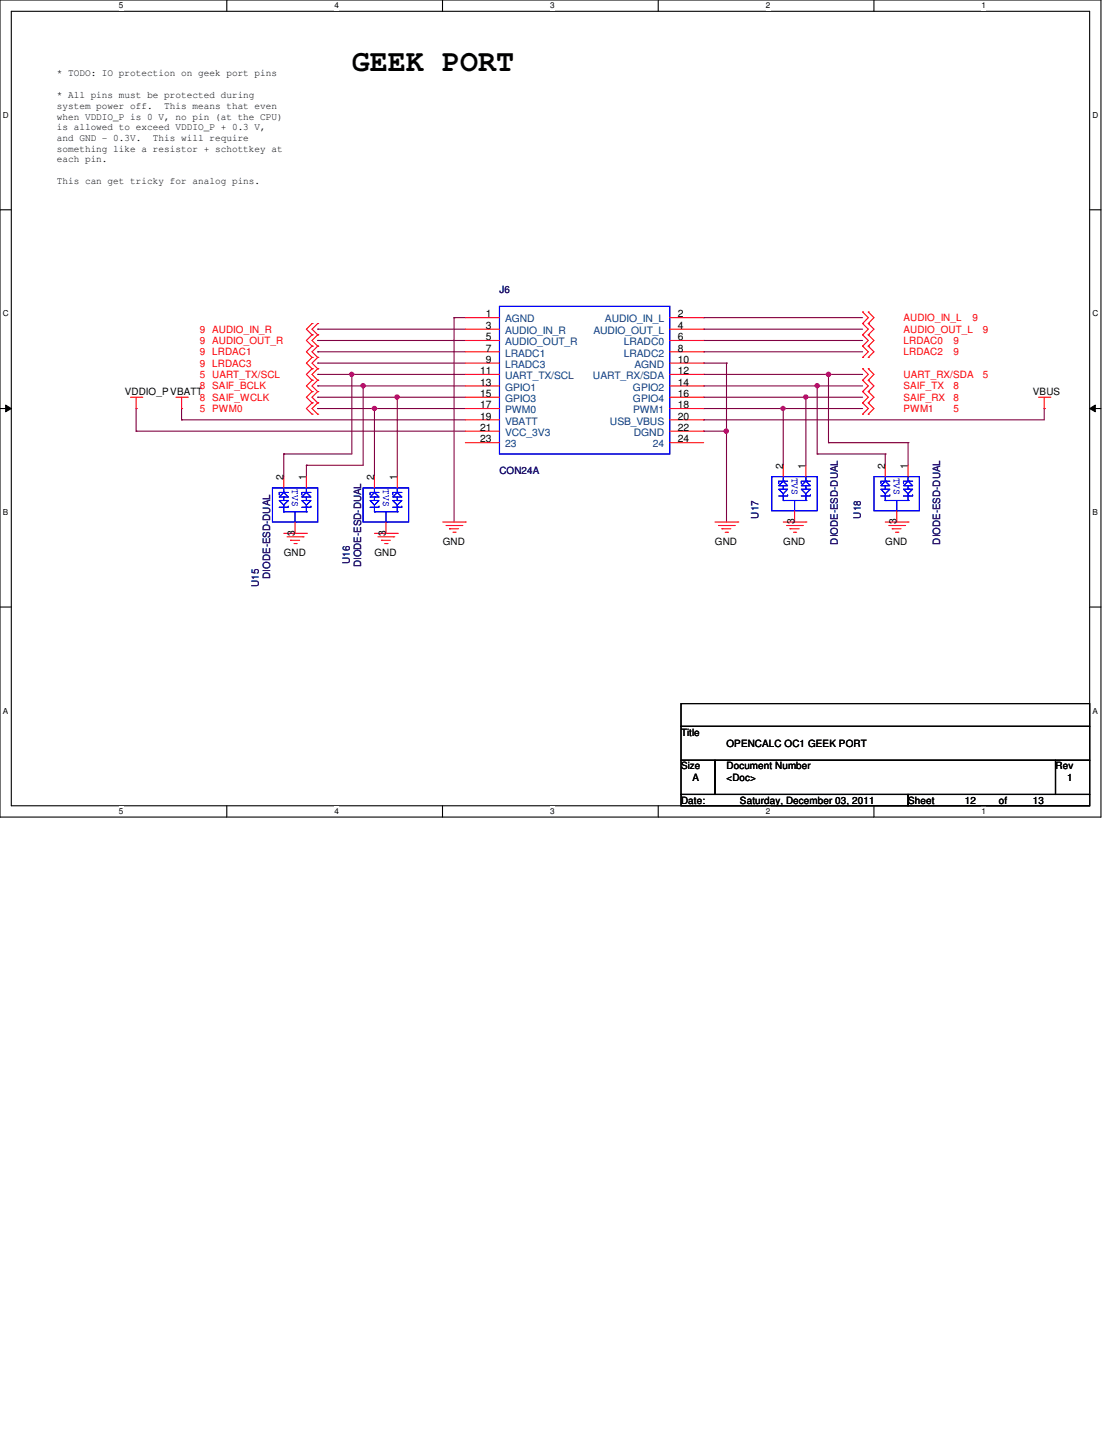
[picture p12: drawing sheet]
<svg xmlns="http://www.w3.org/2000/svg" width="216mm" height="279mm" viewBox="0 0 216 279" stroke-linecap="round" stroke-linejoin="round" font-family="sans-serif">
<path d="M0 0h214.3v159.1h-214.3zM2.2 2.2h209.9v154.7h-209.9z" fill="none" stroke="#000" stroke-width=".21"/>
<g fill="#fff">
<path d="M23.2 .2h.8v1.8h-.8z"/>
<path d="M23.2 157.1h.8v1.8h-.8z"/>
</g>
<path d="M44.2 0v2.2M44.2 156.9v2.2" fill="none" stroke="#000" stroke-width=".21"/>
<g fill="#fff">
<path d="M65.1 .2h.9v1.8h-.9z"/>
<path d="M65.1 157.1h.9v1.8h-.9z"/>
</g>
<path d="M86.1 0v2.2M86.1 156.9v2.2" fill="none" stroke="#000" stroke-width=".21"/>
<g fill="#fff">
<path d="M107.1 .2h.9v1.8h-.9z"/>
<path d="M107.1 157.1h.9v1.8h-.9z"/>
</g>
<path d="M128.1 0v2.2M128.1 156.9v2.2" fill="none" stroke="#000" stroke-width=".21"/>
<g fill="#fff">
<path d="M149.1 .2h.9v1.8h-.9z"/>
<path d="M149.1 157.1h.9v1.8h-.9z"/>
</g>
<path d="M170.1 0v2.2M170.1 156.9v2.2" fill="none" stroke="#000" stroke-width=".21"/>
<g fill="#fff">
<path d="M191.1 .2h.9v1.8h-.9z"/>
<path d="M191.1 157.1h.9v1.8h-.9z"/>
<path d="M.6 21.5h1.1v1.8h-1.1z"/>
<path d="M212.7 21.5h1.1v1.8h-1.1z"/>
<path d="M.6 60.2h1.1v1.7h-1.1z"/>
<path d="M212.7 60.2h1.1v1.7h-1.1z"/>
</g>
<path d="M0 40.9h2.2M212.1 40.9h2.2" fill="none" stroke="#000" stroke-width=".21"/>
<g fill="#fff">
<path d="M.6 98.8h1v1.8h-1z"/>
<path d="M212.7 98.8h1v1.8h-1z"/>
</g>
<path d="M0 79.5h2.2M212.1 79.5h2.2" fill="none" stroke="#000" stroke-width=".21"/>
<path d="M1.1 78.9l1.1 .6-1.1 .7zM212.1 79.5l1.1-.6v1.3z" fill="#000"/>
<path d="M1.1 78.9l1.1 .6-1.1 .7zM212.1 79.5l1.1-.6v1.3z" fill="none" stroke="#000" stroke-width=".19"/>
<g fill="#fff">
<path d="M.6 137.5h1v1.8h-1z"/>
<path d="M212.7 137.5h1v1.8h-1z"/>
</g>
<path d="M0 118.2h2.2M212.1 118.2h2.2" fill="none" stroke="#000" stroke-width=".21"/>
<path d="M88.4 61.8h.1M88.4 61.8v39.8M88.4 61.8h2.2M137 70.7h.1M137 70.7h4.4M141.4 83.9h.1M141.4 83.9v17.7" fill="none" stroke="#800040" stroke-width=".21"/>
<circle cx="141.4" cy="83.9" r=".43" fill="#f0f"/>
<circle cx="141.4" cy="83.9" r=".43" fill="none" stroke="#f0f" stroke-width=".21"/>
<path d="M137 61.8h.1M137 64.1h.1M137 66.3h.1M137 68.5h.1M137 61.8h30.9M137 64.1h30.9M137 66.3h30.9M137 68.5h30.9M161.3 72.9h.1M161.3 72.9h6.6" fill="none" stroke="#800040" stroke-width=".21"/>
<circle cx="161.3" cy="72.9" r=".43" fill="#f0f"/>
<circle cx="161.3" cy="72.9" r=".43" fill="none" stroke="#f0f" stroke-width=".21"/>
<path d="M159.1 75.1h.1M159.1 75.1h8.8" fill="none" stroke="#800040" stroke-width=".21"/>
<circle cx="159.1" cy="75.1" r=".43" fill="#f0f"/>
<circle cx="159.1" cy="75.1" r=".43" fill="none" stroke="#f0f" stroke-width=".21"/>
<g fill="none" stroke="#800040" stroke-width=".21">
<path d="M61.8 64.1h.1M61.8 66.3h.1M61.8 68.5h.1M61.8 70.7h.1M61.8 64.1h28.8M61.8 66.3h28.8M61.8 68.5h28.8M61.8 70.7h28.8M68.5 72.9h.1M68.5 72.9h22.1M152.5 79.5h.1M152.5 79.5h15.4"/>
<path d="M156.9 77.3h.1M156.9 77.3h11M137 81.7h.1M137 81.7h66.3"/>
</g>
<circle cx="68.5" cy="72.9" r=".42" fill="#f0f"/>
<circle cx="68.5" cy="72.9" r=".42" fill="none" stroke="#f0f" stroke-width=".21"/>
<path d="M70.7 75.1h.1M70.7 75.1h19.9" fill="none" stroke="#800040" stroke-width=".21"/>
<circle cx="70.7" cy="75.1" r=".43" fill="#f0f"/>
<circle cx="70.7" cy="75.1" r=".43" fill="none" stroke="#f0f" stroke-width=".21"/>
<path d="M77.3 77.3h.1M77.3 77.3h13.3" fill="none" stroke="#800040" stroke-width=".21"/>
<circle cx="77.3" cy="77.3" r=".43" fill="#f0f"/>
<circle cx="77.3" cy="77.3" r=".43" fill="none" stroke="#f0f" stroke-width=".21"/>
<path d="M72.9 79.5h.1M72.9 79.5h17.7" fill="none" stroke="#800040" stroke-width=".21"/>
<circle cx="72.9" cy="79.5" r=".42" fill="#f0f"/>
<circle cx="72.9" cy="79.5" r=".42" fill="none" stroke="#f0f" stroke-width=".21"/>
<g fill="none" stroke="#800040" stroke-width=".21">
<path d="M26.5 79.5h.1M26.5 79.5v4.4M35.3 79.5h.1M35.3 79.5v2.2M61.8 79.5h.1M61.8 77.3h.1M61.8 79.5h11.1M61.8 77.3h15.5M72.9 79.5h.1M72.9 79.5v13.3M77.3 77.3h.1M77.3 77.3v15.5"/>
<path d="M141.4 70.7h.1M141.4 70.7v13.2h-4.4M152.5 79.5h.1M152.5 79.5v11.1M203.3 79.5h.1M203.3 79.5v2.2M26.5 83.9h.1M26.5 83.9h64.1M35.3 81.7h.1M35.3 81.7h55.3M137 83.9h.1"/>
</g>
<circle cx="152.5" cy="79.5" r=".42" fill="#f0f"/>
<circle cx="152.5" cy="79.5" r=".42" fill="none" stroke="#f0f" stroke-width=".21"/>
<path d="M137 79.5h.1M137 79.5h15.5M156.9 77.3h.1M156.9 77.3v13.3" fill="none" stroke="#800040" stroke-width=".21"/>
<circle cx="156.9" cy="77.3" r=".42" fill="#f0f"/>
<circle cx="156.9" cy="77.3" r=".42" fill="none" stroke="#f0f" stroke-width=".21"/>
<g fill="none" stroke="#800040" stroke-width=".21">
<path d="M61.8 75.1h.1M61.8 72.9h.1M61.8 75.1h8.9M61.8 72.9h6.7M68.5 72.9h.1M68.5 72.9v15.5h-13.3M70.7 75.1h.1M70.7 75.1v15.5h-11.1M137 77.3h.1M137 75.1h.1M137 72.9h.1M137 77.3h19.9"/>
<path d="M137 75.1h22.1M137 72.9h24.3M159.1 75.1h.1M159.1 75.1v13.3M161.3 72.9h.1M161.3 72.9v13.3M55.2 88.4h.1M55.2 88.4v4.4M59.6 90.6h.1M59.6 90.6v2.2M159.1 88.4h.1M159.1 88.4h13.2"/>
<path d="M161.3 86.2h.1M161.3 86.2h15.5M172.3 88.4h.1M172.3 88.4v2.2M176.8 86.2h.1M176.8 86.2v4.4"/>
</g>
<g fill="none" stroke="#f00" stroke-width=".21">
<path d="M25.4 77.3h2.2M26.5 79.5h.1M26.5 77.3v2.2M27.6 77.3h.1M34.2 77.3h2.2M35.3 79.5h.1M35.3 77.3v2.2M36.4 77.3h.1M60.7 65.2h.1M60.7 63h.1M60.7 67.4h.1M60.7 69.6h.1"/>
<path d="M60.7 71.8h.1M60.7 74h.1M60.7 76.2h.1M60.7 78.4h.1M60.7 63l-1.1 1.1 1.1 1.1M60.7 65.2l-1.1 1.1 1.1 1.1M60.7 67.4l-1.1 1.1 1.1 1.1M60.7 69.6l-1.1 1.1 1.1 1.1M60.7 71.8l-1.1 1.1 1.1 1.1M60.7 74l-1.1 1.1 1.1 1.1M60.7 76.2l-1.1 1.1 1.1 1.1M60.7 78.4l-1.1 1.1 1.1 1.1"/>
<path d="M61.8 65.2h.1M61.8 63h.1M61.8 67.4h.1M61.8 69.6h.1M61.8 71.8h.1M61.8 74h.1M61.8 76.2h.1M61.8 78.4h.1M61.8 63l-1.1 1.1 1.1 1.1M61.8 65.2l-1.1 1.1 1.1 1.1M61.8 67.4l-1.1 1.1 1.1 1.1M61.8 69.6l-1.1 1.1 1.1 1.1"/>
<path d="M61.8 71.8l-1.1 1.1 1.1 1.1M61.8 74l-1.1 1.1 1.1 1.1M61.8 76.2l-1.1 1.1 1.1 1.1M61.8 78.4l-1.1 1.1 1.1 1.1M90.6 77.3h6.6M90.6 61.8h6.6M90.6 64.1h6.6M90.6 66.3h6.6M90.6 68.5h6.6M90.6 70.7h6.6M90.6 72.9h6.6M90.6 75.1h6.6"/>
<path d="M90.6 79.5h6.6M130.4 77.3h6.6M130.4 61.8h6.6M130.4 64.1h6.6M130.4 66.3h6.6M130.4 68.5h6.6M130.4 70.7h6.6M130.4 72.9h6.6M130.4 75.1h6.6M130.4 79.5h6.6M167.9 63h.1M167.9 60.7h.1"/>
<path d="M167.9 65.2h.1M167.9 67.4h.1M167.9 69.6h.1M167.9 74h.1M167.9 71.8h.1M167.9 76.2h.1M167.9 78.4h.1M167.9 60.7l1.1 1.1-1.1 1.2M167.9 63l1.1 1.1-1.1 1.1M167.9 65.2l1.1 1.1-1.1 1.1M167.9 67.4l1.1 1.1-1.1 1.1M167.9 71.8l1.1 1.1-1.1 1.1"/>
<path d="M167.9 74l1.1 1.1-1.1 1.1M167.9 76.2l1.1 1.1-1.1 1.1M167.9 78.4l1.1 1.1-1.1 1.1M169 63h.1M169 60.7h.1M169 65.2h.1M169 67.4h.1M169 69.6h.1M169 74h.1M169 71.8h.1M169 76.2h.1M169 78.4h.1"/>
<path d="M169 60.7l1.1 1.1-1.1 1.2M169 63l1.1 1.1-1.1 1.1M169 65.2l1.1 1.1-1.1 1.1M169 67.4l1.1 1.1-1.1 1.1M169 71.8l1.1 1.1-1.1 1.1M169 74l1.1 1.1-1.1 1.1M169 76.2l1.1 1.1-1.1 1.1M169 78.4l1.1 1.1-1.1 1.1M202.2 77.3h2.2M203.3 79.5h.1M203.3 77.3v2.2M204.4 77.3h.1"/>
<path d="M55.2 92.8v2.2M59.6 92.8v2.2M60.7 80.6h.1M61.8 80.6h.1M72.9 92.8v2.2M77.3 92.8v2.2M90.6 81.7h6.6M90.6 83.9h6.6M90.6 86.2h6.6M130.4 81.7h6.6M130.4 83.9h6.6M130.4 86.2h6.6"/>
<path d="M152.5 90.6v2.2M154.7 99.4v2.2M156.9 90.6v2.2M167.9 80.6h.1M169 80.6h.1M172.3 90.6v2.2M174.6 99.4v2.2M176.8 90.6v2.2M55.2 103.8h4.4M55.9 104.5h3.1M56.6 105.2h.1M56.6 105.2h1.7"/>
<path d="M57.2 105.8h.5M57.4 101.6v2.2M57.7 105.8h.1M59 104.5h.1M59.6 103.8h.1M72.9 103.8h4.4M73.6 104.5h3.1M74.3 105.2h.1M74.3 105.2h1.7M74.9 105.8h.5M75.1 101.6v2.2M75.4 105.8h.1"/>
<path d="M76.7 104.5h.1M77.3 103.8h.1M86.2 101.6h4.4M86.8 102.3h3.1M87.5 103h.1M87.5 103h1.8M88.2 103.6h.4M88.6 103.6h.1M89.9 102.3h.1M90.6 101.6h.1M139.2 101.6h4.4M139.9 102.3h3.1"/>
<path d="M140.5 103h.1M140.5 103h1.8M141.2 103.6h.4M141.6 103.6h.1M143 102.3h.1M143.6 101.6h.1M152.5 101.6h4.4M153.1 102.3h3.1M153.8 103h.1M153.8 103h1.8M154.5 103.6h.4M154.9 103.6h.1"/>
<path d="M156.2 102.3h.1M156.9 101.6h.1M172.3 101.6h4.5M173 102.3h3.1M173.7 103h.1M173.7 103h1.7M174.3 103.6h.5M174.8 103.6h.1M176.1 102.3h.1M176.8 101.6h.1"/>
</g>
<path d="M132.6 137h79.5v4.4h-79.5zM132.6 141.4h79.5v6.6h-79.5zM132.6 148h6.6v6.7h-6.6zM132.6 154.7h44.2v2.2h-44.2zM139.2 148h66.3v6.7h-66.3zM176.8 154.7h35.3v2.2h-35.3zM205.5 148h6.6v6.7h-6.6z" fill="none" stroke="#000" stroke-width=".21"/>
<g fill="none" stroke="#00f" stroke-width=".21">
<path d="M97.2 59.6h33.2v28.8h-33.2zM53 95h8.8v6.6h-8.8zM55.2 95.9l.9 .9h-1.7zM55.2 98.3l-.8-.8h1.7l-.9 .8v1.4M55.2 96.8h.1M55.2 95.9h.1M55.2 99.7h.1M55.2 99.7h4.4M55.2 95v.9M55.2 96.8v.7M56.1 98.6v.2h-1.7M56.1 95.9h-1.7v.5"/>
<path d="M57.4 99.7v1.9M59.6 95.9l.9 .9h-1.7zM59.6 98.3l-.8-.8h1.7l-.9 .8v.5M59.6 97.5h.1M59.6 95.9h.1M59.6 99.7h.1M59.6 98.8h.1M59.6 95v.9M59.6 96.8v.7M59.6 98.8v.9M60.5 95.9h-1.7v.5M60.5 98.6v.2h-1.7"/>
<path d="M70.7 95h8.8v6.6h-8.8zM72.9 95.9l.9 .9h-1.7zM72.9 98.3l-.8-.8h1.7l-.9 .8v1.4M72.9 96.8h.1M72.9 95.9h.1M72.9 99.7h.1M72.9 95v.9M72.9 96.8v.7M72.9 99.7h4.4M73.8 98.6v.2h-1.7M73.8 95.9h-1.7v.5M75.1 99.7v1.9"/>
<path d="M77.3 95.9l.9 .9h-1.7zM77.3 98.3l-.8-.8h1.7l-.9 .8v.5M77.3 97.5h.1M77.3 95.9h.1M77.3 99.7h.1M77.3 98.8h.1M77.3 95v.9M77.3 96.8v.7M77.3 98.8v.9M78.2 95.9h-1.7v.5M78.2 98.6v.2h-1.7M150.2 92.8h8.9v6.6h-8.9z"/>
<path d="M152.5 93.7l.8 .9h-1.7zM152.5 96.1l-.9-.8h1.7l-.8 .8v1.4M152.5 94.6h.1M152.5 93.7h.1M152.5 97.5h.1M152.5 97.5h4.4M152.5 92.8v.9M152.5 94.6v.7M153.3 96.4v.2h-1.7M153.3 93.7h-1.7v.4M154.7 99.4h.1M154.7 97.5v1.9"/>
<path d="M156.9 93.7l.9 .9h-1.8zM156.9 96.1l-.9-.8h1.8l-.9 .8v.5M156.9 95.3h.1M156.9 93.7h.1M156.9 97.5h.1M156.9 96.6h.1M156.9 92.8v.9M156.9 94.6v.7M156.9 96.6v.9M157.8 93.7h-1.8v.4M157.8 96.4v.2h-1.8M170.1 92.8h8.9v6.6h-8.9z"/>
<path d="M172.3 93.7l.9 .9h-1.7zM172.3 96.1l-.8-.8h1.7l-.9 .8v1.4M172.3 94.6h.1M172.3 93.7h.1M172.3 97.5h.1M172.3 92.8v.9M172.3 94.6v.7M172.3 97.5h4.5M173.2 96.4v.2h-1.7M173.2 93.7h-1.7v.4M174.6 99.4h.1M174.6 97.5v1.9"/>
<path d="M176.8 93.7l.9 .9h-1.8zM176.8 96.1l-.9-.8h1.8l-.9 .8v.5M176.8 95.3h.1M176.8 93.7h.1M176.8 97.5h.1M176.8 96.6h.1M176.8 92.8v.9M176.8 94.6v.7M176.8 96.6v.9M177.7 93.7h-1.8v.4M177.7 96.4v.2h-1.8M57.4 101.6h.1"/>
<path d="M75.1 101.6h.1"/>
</g>
<circle cx="141.4" cy="83.9" r=".43" fill="#f0f"/>
<circle cx="141.4" cy="83.9" r=".43" fill="none" stroke="#f0f" stroke-width=".21"/>
<circle cx="161.3" cy="72.9" r=".43" fill="#f0f"/>
<circle cx="161.3" cy="72.9" r=".43" fill="none" stroke="#f0f" stroke-width=".21"/>
<circle cx="159.1" cy="75.1" r=".43" fill="#f0f"/>
<circle cx="159.1" cy="75.1" r=".43" fill="none" stroke="#f0f" stroke-width=".21"/>
<circle cx="68.5" cy="72.9" r=".42" fill="#f0f"/>
<circle cx="68.5" cy="72.9" r=".42" fill="none" stroke="#f0f" stroke-width=".21"/>
<circle cx="70.7" cy="75.1" r=".43" fill="#f0f"/>
<circle cx="70.7" cy="75.1" r=".43" fill="none" stroke="#f0f" stroke-width=".21"/>
<circle cx="77.3" cy="77.3" r=".43" fill="#f0f"/>
<circle cx="77.3" cy="77.3" r=".43" fill="none" stroke="#f0f" stroke-width=".21"/>
<circle cx="72.9" cy="79.5" r=".42" fill="#f0f"/>
<circle cx="72.9" cy="79.5" r=".42" fill="none" stroke="#f0f" stroke-width=".21"/>
<circle cx="152.5" cy="79.5" r=".42" fill="#f0f"/>
<circle cx="152.5" cy="79.5" r=".42" fill="none" stroke="#f0f" stroke-width=".21"/>
<circle cx="156.9" cy="77.3" r=".42" fill="#f0f"/>
<circle cx="156.9" cy="77.3" r=".42" fill="none" stroke="#f0f" stroke-width=".21"/>
<text font-size="5.9" x="68.5" y="13.8">GEEK PORT</text>
<g font-size="2">
<text x="94.6" y="61.8">1</text>
<text x="94.6" y="64.1">3</text>
<text x="132" y="61.8">2</text>
<text x="132" y="64.1">4</text>
<text x="94.6" y="66.3">5</text>
<text x="94.6" y="68.5">7</text>
<text x="94.6" y="70.7">9</text>
<text x="132" y="66.3">6</text>
<text x="132" y="68.5">8</text>
<text x="132" y="70.7">10</text>
<text x="93.5" y="72.9">11</text>
<text x="93.5" y="75.1">13</text>
<text x="93.5" y="77.3">15</text>
<text x="132" y="72.9">12</text>
<text x="132" y="75.1">14</text>
<text x="132" y="77.3">16</text>
<text x="93.5" y="79.5">17</text>
<text x="93.5" y="81.7">19</text>
<text x="93.5" y="83.9">21</text>
<text x="132" y="79.5">18</text>
<text x="132" y="81.7">20</text>
<text x="132" y="83.9">22</text>
<text x="93.5" y="86.1">23</text>
<text x="132" y="86.1">24</text>
<text x="55.2" y="93.4" transform="rotate(-90 55.2 93.4)">2</text>
<text x="59.6" y="93.4" transform="rotate(-90 59.6 93.4)">1</text>
<text x="72.9" y="93.4" transform="rotate(-90 72.9 93.4)">2</text>
<text x="77.3" y="93.4" transform="rotate(-90 77.3 93.4)">1</text>
<text x="152.4" y="91.2" transform="rotate(-90 152.4 91.2)">2</text>
<text x="156.8" y="91.2" transform="rotate(-90 156.8 91.2)">1</text>
<text x="172.3" y="91.2" transform="rotate(-90 172.3 91.2)">2</text>
<text x="176.7" y="91.2" transform="rotate(-90 176.7 91.2)">1</text>
<text x="57.4" y="104.3" transform="rotate(-90 57.4 104.3)">3</text>
<text x="75.1" y="104.3" transform="rotate(-90 75.1 104.3)">3</text>
<text x="154.6" y="102.1" transform="rotate(-90 154.6 102.1)">3</text>
<text x="174.5" y="102.1" transform="rotate(-90 174.5 102.1)">3</text>
</g>
<g font-size="2" fill="#004080">
<text x="98.3" y="62.8">AGND</text>
<text x="98.3" y="65">AUDIO_IN_R</text>
<text x="115.5" y="65">AUDIO_OUT_L</text>
<text x="117.8" y="62.8">AUDIO_IN_L</text>
<text x="98.3" y="67.2">AUDIO_OUT_R</text>
<text x="98.3" y="69.4">LRADC1</text>
<text x="98.3" y="71.6">LRADC3</text>
<text x="121.5" y="67.2">LRADC0</text>
<text x="121.5" y="69.4">LRADC2</text>
<text x="123.5" y="71.6">AGND</text>
<text x="98.3" y="73.8">UART_TX/SCL</text>
<text x="98.3" y="76.1">GPIO1</text>
<text x="115.4" y="73.8">UART_RX/SDA</text>
<text x="123.2" y="76.1">GPIO2</text>
<text x="98.3" y="78.3">GPIO3</text>
<text x="98.3" y="80.5">PWM0</text>
<text x="98.3" y="82.7">VBATT</text>
<text x="118.7" y="82.7">USB_VBUS</text>
<text x="123.2" y="78.3">GPIO4</text>
<text x="123.3" y="80.5">PWM1</text>
<text x="98.3" y="84.9">VCC_3V3</text>
<text x="98.3" y="87.1">23</text>
<text x="123.4" y="84.9">DGND</text>
<text x="127.1" y="87.1">24</text>
</g>
<g font-size="1.9">
<text x="11" y="14.8">* TODO: IO protection on geek port pins</text>
<text x="11" y="19.2">* All pins must be protected during</text>
<text x="11" y="21.3">system power off.</text>
<text x="11" y="23.3">when VDDIO_P is 0 V, no pin (at the CPU)</text>
<text x="32" y="21.3">This means that even</text>
<text x="11" y="25.4">is allowed to exceed VDDIO_P + 0.3 V,</text>
<text x="11" y="27.5">and GND - 0.3V.</text>
<text x="11" y="29.5">something like a resistor + schottkey at</text>
<text x="29.8" y="27.5">This will require</text>
<text x="11" y="31.6">each pin.</text>
<text x="11" y="35.8">This can get tricky for analog pins.</text>
<text x="24.3" y="76.9">VDDIO_PVBATT</text>
<text x="201.1" y="76.9">VBUS</text>
<text x="86.2" y="106.1">GND</text>
<text x="139.2" y="106.1">GND</text>
<text x="152.5" y="106.1">GND</text>
<text x="172.3" y="106.1">GND</text>
<text x="55.2" y="108.3">GND</text>
<text x="72.9" y="108.3">GND</text>
<text x="132.6" y="143.2">Title</text>
<text x="132.6" y="149.8">Size</text>
<text x="141.4" y="149.8">Document Number</text>
<text x="141.4" y="145.4">OPENCALC OC1 GEEK PORT</text>
<text x="205.5" y="149.8">Rev</text>
<text x="134.8" y="152">A</text>
<text x="141.4" y="152">&lt;Doc&gt;</text>
<text x="207.7" y="152">1</text>
<text x="132.6" y="156.5">Date:</text>
<text x="144.1" y="156.5">Saturday, December 03, 2011</text>
<text x="176.8" y="156.5">Sheet</text>
<text x="187.8" y="156.5">12</text>
<text x="194.4" y="156.5">of</text>
<text x="201.1" y="156.5">13</text>
</g>
<g font-size="1.9" fill="#000080">
<text x="97.2" y="57">J6</text>
<text x="97.2" y="92.4">CON24A</text>
<text x="147.7" y="101" transform="rotate(-90 147.7 101)">U17</text>
<text x="167.6" y="101" transform="rotate(-90 167.6 101)">U18</text>
<text x="163.1" y="106" transform="rotate(-90 163.1 106)">DIODE-ESD-DUAL</text>
<text x="183" y="106" transform="rotate(-90 183 106)">DIODE-ESD-DUAL</text>
<text x="52.6" y="112.7" transform="rotate(-90 52.6 112.7)">DIODE-ESD-DUAL</text>
<text x="68.1" y="109.8" transform="rotate(-90 68.1 109.8)">U16</text>
<text x="70.3" y="110.5" transform="rotate(-90 70.3 110.5)">DIODE-ESD-DUAL</text>
<text x="50.4" y="114.3" transform="rotate(-90 50.4 114.3)">U15</text>
</g>
<g font-size="1.9" fill="#f00">
<text x="38.9" y="64.8">9 AUDIO_IN_R</text>
<text x="175.9" y="62.5">AUDIO_IN_L</text>
<text x="175.9" y="64.8">AUDIO_OUT_L</text>
<text x="189.4" y="62.5">9</text>
<text x="191.3" y="64.8">9</text>
<text x="38.9" y="67">9 AUDIO_OUT_R</text>
<text x="38.9" y="69.2">9 LRDAC1</text>
<text x="38.9" y="71.4">9 LRDAC3</text>
<text x="175.9" y="67">LRDAC0</text>
<text x="175.9" y="69.2">LRDAC2</text>
<text x="185.6" y="67">9</text>
<text x="185.6" y="69.2">9</text>
<text x="38.9" y="73.6">5 UART_TX/SCL</text>
<text x="38.9" y="75.8">8 SAIF_BCLK</text>
<text x="175.9" y="73.6">UART_RX/SDA</text>
<text x="175.9" y="75.8">SAIF_TX</text>
<text x="185.6" y="75.8">8</text>
<text x="191.3" y="73.6">5</text>
<text x="38.9" y="78">8 SAIF_WCLK</text>
<text x="38.9" y="80.2">5 PWM0</text>
<text x="175.9" y="78">SAIF_RX</text>
<text x="175.9" y="80.2">PWM1</text>
<text x="185.6" y="78">8</text>
<text x="185.6" y="80.2">5</text>
</g>
<g font-size="1.9" fill="#00f">
<text x="56.9" y="95.3" transform="rotate(90 56.9 95.3)">TVS</text>
<text x="74.6" y="95.3" transform="rotate(90 74.6 95.3)">TVS</text>
<text x="154.1" y="93" transform="rotate(90 154.1 93)">TVS</text>
<text x="174" y="93" transform="rotate(90 174 93)">TVS</text>
</g>
<g font-size="1.6">
<text x="23.2" y="1.7">5</text>
<text x="65.1" y="1.7">4</text>
<text x="107.1" y="1.7">3</text>
<text x="149.1" y="1.7">2</text>
<text x="191.1" y="1.7">1</text>
<text x=".6" y="22.9">D</text>
<text x="212.7" y="22.9">D</text>
<text x=".6" y="61.6">C</text>
<text x="212.7" y="61.6">C</text>
<text x=".6" y="100.3">B</text>
<text x="212.7" y="100.3">B</text>
<text x=".6" y="138.9">A</text>
<text x="212.7" y="138.9">A</text>
<text x="23.2" y="158.5">5</text>
<text x="65.1" y="158.5">4</text>
<text x="107.1" y="158.5">3</text>
<text x="149.1" y="158.5">2</text>
<text x="191.1" y="158.5">1</text>
</g>
</svg>
